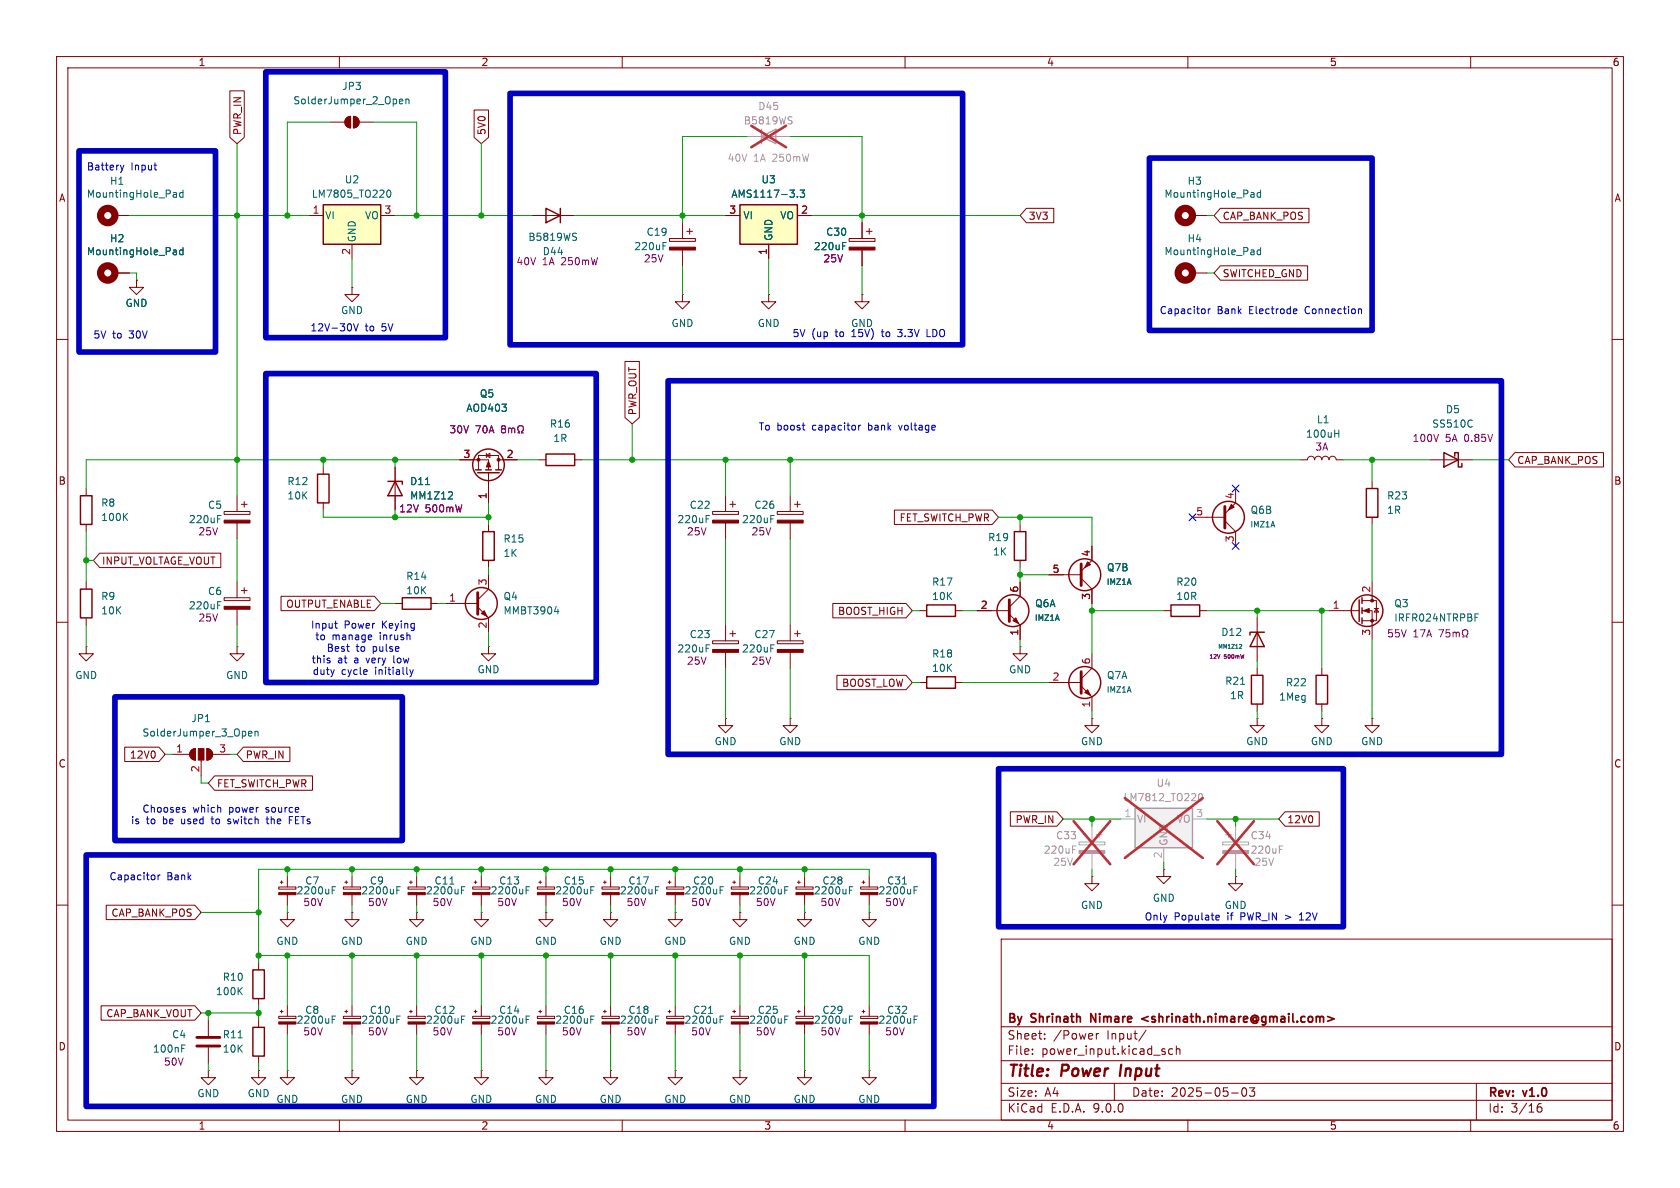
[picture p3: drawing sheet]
<svg xmlns="http://www.w3.org/2000/svg" width="297mm" height="210mm" viewBox="0 0 297 210" stroke-linecap="round" stroke-linejoin="round" font-family="sans-serif">
<g fill="none" stroke="#840000" stroke-width=".18">
<path d="M10 10h277v190h-277zM12 12h273v186h-273zM60 10v2M110 10v2M160 10v2M210 10v2M260 10v2M120.6 39.4v2.8M152.4 39.4v2.8M118.4 42.2h4.5v.5h-4.5zM120.6 52.1v1.2h1.3l-1.3 1.3-1.2-1.3h1.2M120.6 52.1h.1"/>
<path d="M120.6 44.2v2.8M121.4 40.9h1M121.9 40.4v1M135.9 52.1v1.2h1.3l-1.3 1.3-1.3-1.3h1.3M135.9 52.1h.1M150.1 42.2h4.6v.5h-4.6zM152.4 52.1v1.2h1.3l-1.3 1.3-1.3-1.3h1.3M152.4 52.1h.1M152.4 44.2v2.8M153.2 40.9h1M153.7 40.4v1M10 60h2"/>
<path d="M285 60h2M10 110h2M41.9 114.3v1.3h1.3l-1.3 1.2-1.3-1.2h1.3M41.9 114.3h.1M285 110h2M10 160h2M177 166h108v32h-108zM285 160h2M60 198v2M110 198v2M160 198v2M177 194.5h108"/>
<path d="M177 191.5h108M177 187.5h108M177 181.5h108M182.5 186.3v.1M182.5 185.5v.1M184.7 183.6v.1M184.7 182.8v.1M193.8 182.7v1M194.2 182.7l-.2 .1-.2 .2M197 191.5v3M202.6 182.1l-1.3 2M205.8 185.9l.2 .2-.2 .3"/>
<path d="M205.8 185.4l.2 .1M207.3 185.5l-.4-.1-.3 .3v.4l.1 .2h.6M208 185.5l.2-.1 .3 .1 .1 .9M208 184.9v1.5M210 198v2M217.7 193.2h1.2M219.7 192.4l.2-.1a.81 .81 0 0 1 .6 .6 .81 .81 0 0 1-.3 .8l-.2 .1a.81 .81 0 0 1-.3-1.4zM220.9 192.3h.9l-.5 .6 .4 .1v.7l-.2 .1h-.4l-.2-.1M260 198v2M261 191.5v6.5M271.7 196l.3-.3h.5l.1 .3v.3l-.3 .3-.4-.1-.2-.2M272.5 195.1a.59 .59 0 0 0-.8 .6"/>
</g>
<path d="M198.2 188.2l-.2 2" fill="none" stroke="#840000" stroke-width=".4"/>
<path d="M203 179.7l-1.2 .4 1.2 .4M234.7 179.7l1.1 .4-1.1 .4M192.8 180.7v-1.5l.9 1.5" fill="none" stroke="#840000" stroke-width=".3"/>
<g fill="#840000" stroke="#840000" stroke-width=".18">
<path d="M150.1 43.7h4.6v.5h-4.6z"/>
<path d="M118.4 43.7h4.5v.5h-4.5z"/>
</g>
<path d="M117.2 43.5h.4M117.2 42.9h.6M149 43.5h.4M149 42.9h.6" fill="none" stroke="#006464" stroke-width=".18"/>
<path d="M130.8 36.2h10.2v7h-10.2z" fill="#ffffc2"/>
<g fill="none" stroke="#840000" stroke-width=".25">
<path d="M130.8 36.2h10.2v7h-10.2zM14.2 87.6h2.1v5.1h-2.1zM56.1 83.8h2.1v5.1h-2.1zM68.6 85.1h2.5v.5M69.8 85.1l1.3 2.5h-2.5zM84.1 83.1h1M84.5 83.6h3.8M85.3 94h2.1v5.1h-2.1zM85.9 83.1h1M87.6 83.1h1M96.5 80.3h5.1v2h-5.1zM179.3 94h2.1v5.1h-2.1z"/>
<path d="M14.2 104.1h2.1v5.1h-2.1zM71.1 105.7h5.1v2h-5.1zM163.8 106.9h5.1v2.1h-5.1zM221.2 119.4h2.1v5.1h-2.1zM222.2 111.8l1.3 2.5h-2.5zM223.5 111.8h-2.5v.5M232.7 119.4h2v5.1h-2zM44.7 171.5h2v5h-2zM44.7 181.6h2v5.1h-2z"/>
<circle cx="86.4" cy="82.2" r="2.79"/>
<circle cx="85.1" cy="106.7" r="2.82"/>
<circle cx="191.8" cy="101.6" r="2.82"/>
<circle cx="191.8" cy="120.6" r="2.82"/>
</g>
<g fill="none" stroke="#840000" stroke-width=".18">
<path d="M128.3 38.1h2.5M141 38.1h2.5M135.9 43.2v2.5M15.2 86.4v1.2M15.2 92.7v1.3M39.6 90.4h4.6v.5h-4.6zM41.9 87.6v2.8M41.9 92.5v2.8M42.7 89.2h1M43.2 88.6v1.1M57.1 82.6v1.2M57.1 88.9v1.3"/>
<path d="M69.8 82.6v7.6M81.3 81.3h5.1v1.8M84.6 83.1v-2.6h3.5v2.6M86 80.5l.6-.4v.8zM86 80.1v.8M86.4 83.6v5.3M86.4 92.7v1.3M86.4 99.1v1.2M88.1 81.3h3.3M95.2 81.3h1.3M101.6 81.3h1.3M126 90.4h4.6v.5h-4.6z"/>
<path d="M128.3 87.6v2.8M128.3 92.5v2.8M129 89.2h1M129.5 88.6v1.1M137.4 90.4h4.6v.5h-4.6zM139.7 87.6v2.8M139.7 92.5v2.8M140.5 89.2h1M141 88.6v1.1M180.3 92.7v1.3M180.3 99.1v1.2M193 96.5v2.6l-1.9 1.9"/>
<path d="M15.2 114.3v1.3h1.3l-1.3 1.2-1.2-1.2h1.2M15.2 114.3h.1M15.2 102.9v1.2M15.2 109.2v1.3M39.6 105.7h4.6v.5h-4.6zM41.9 102.9v2.8M41.9 107.7v2.8M42.7 104.4h1M43.2 103.9v1M69.8 106.7h1.3M76.2 106.7h1.3M78.7 106.7h5.8"/>
<path d="M84.5 107.3l1.9 1.9v2.6M86.4 114.3v1.3h1.2l-1.2 1.2-1.3-1.2h1.3M86.4 114.3h.1M86.4 101.6v2.5l-1.9 1.9M126 113.3h4.6v.5h-4.6zM128.3 110.5v2.8M128.3 115.3v2.8M129 112h1M129.5 111.5v1M137.4 113.3h4.6v.5h-4.6zM139.7 110.5v2.8M139.7 115.3v2.8"/>
<path d="M140.5 112h1M141 111.5v1M162.6 108h1.2M168.9 108h1.3M185.4 101.6h5.7M191.1 102.2l1.9 1.9v2.6M193 115.6v2.5l-1.9 1.9M222.2 109.2v7.6M222.2 118.1v1.3M233.7 118.1v1.3M30.5 133.4h3M33.8 132.6l.7-.3v2.1a1.02 1.02 0 0 1-.9-.7 1.02 1.02 0 0 1 .2-1.1z"/>
<path d="M35.6 134.4v2.8M36.6 132.3a1.02 1.02 0 0 1 1 1.1 1.02 1.02 0 0 1-1 1zM37.6 133.4h3M128.3 127v1.3h1.2l-1.2 1.2-1.3-1.2h1.3M128.3 127h.1M139.7 127v1.3h1.3l-1.3 1.2-1.3-1.2h1.3M139.7 127h.1M185.4 120.7h5.7M191.1 121.3l1.9 1.9v2.5M193 127v1.3h1.3l-1.3 1.2-1.2-1.2h1.2M193 127h.1M222.2 127v1.3h1.3l-1.3 1.2-1.2-1.2h1.2"/>
<path d="M222.2 127h.1M222.2 124.5v1.2M233.7 127v1.3h1.2l-1.2 1.2-1.3-1.2h1.3M233.7 127h.1M233.7 124.5v1.2M49.3 156.8h3v.4h-3zM49.5 156h.5M49.8 155.7v.5M50.8 154.9v1.9M50.8 158.2v1.8M60.7 156.8h3.1v.4h-3.1zM61 156h.5"/>
<path d="M61.2 155.7v.5M62.2 154.9v1.9M62.2 158.2v1.8M72.1 156.8h3.1v.4h-3.1zM72.4 156h.5M72.6 155.7v.5M73.7 154.9v1.9M73.7 158.2v1.8M95 156.8h3v.4h-3zM95.2 156h.6M95.5 155.7v.5M96.5 154.9v1.9"/>
<path d="M96.5 158.2v1.8M193 154.9v1.3h1.3l-1.3 1.3-1.2-1.3h1.2M193 154.9h.1M205.7 153.7v1.2h1.3l-1.3 1.3-1.2-1.3h1.2M205.7 153.7h.1M218.4 154.9v1.3h-1.2l1.2 1.3 1.3-1.3h-1.3M218.4 154.9h.1M45.7 170.2v1.3M45.7 176.5v1.3M49.3 179.7h3v.3h-3zM49.5 178.8h.5M49.8 178.6v.5"/>
<path d="M50.8 161.3v1.3h1.3l-1.3 1.2-1.3-1.2h1.3M50.8 161.3h.1M50.8 177.8v1.9M60.7 179.7h3.1v.3h-3.1zM61 178.8h.5M61.2 178.6v.5M62.2 161.3v1.3h1.3l-1.3 1.2-1.2-1.2h1.2M62.2 161.3h.1M62.2 177.8v1.9M72.1 179.7h3.1v.3h-3.1zM72.4 178.8h.5M72.6 178.6v.5"/>
<path d="M73.7 161.3v1.3h1.2l-1.2 1.2-1.3-1.2h1.3M73.7 161.3h.1M73.7 177.8v1.9M117.9 179.7h3v.3h-3zM118.1 178.8h.5M118.4 178.6v.5M119.4 177.8v1.9M129.3 179.7h3v.3h-3zM129.5 178.8h.5M129.8 178.6v.5M130.8 161.3v1.3h1.3l-1.3 1.2-1.3-1.2h1.3M130.8 161.3h.1"/>
<path d="M130.8 177.8v1.9M140.7 179.7h3.1v.3h-3.1zM141 178.8h.5M141.2 178.6v.5M142.2 161.3v1.3h1.3l-1.3 1.2-1.2-1.2h1.2M142.2 161.3h.1M142.2 177.8v1.9M152.1 179.7h3.1v.3h-3.1zM152.4 178.8h.5M152.7 178.6v.5M153.7 161.3v1.3h1.2l-1.2 1.2-1.3-1.2h1.3M153.7 161.3h.1"/>
<path d="M153.7 177.8v1.9M36.8 189.2v1.3h-1.2l1.2 1.3 1.3-1.3h-1.3M36.8 189.2h.1M36.8 180.3v2.8M36.8 185.2v2.8M45.7 189.2v1.3h-1.3l1.3 1.3 1.3-1.3h-1.3M45.7 189.2h.1M45.7 180.3v1.3M45.7 186.7v1.3M50.8 189.2v1.3h1.3l-1.3 1.3-1.3-1.3h1.3M50.8 189.2h.1M50.8 181v1.9"/>
<path d="M62.2 189.2v1.3h1.3l-1.3 1.3-1.2-1.3h1.2M62.2 189.2h.1M62.2 181v1.9M73.7 189.2v1.3h1.2l-1.2 1.3-1.3-1.3h1.3M73.7 189.2h.1M73.7 181v1.9M119.4 189.2v1.3h1.2l-1.2 1.3-1.3-1.3h1.3M119.4 189.2h.1M119.4 181v1.9M130.8 189.2v1.3h1.3l-1.3 1.3-1.3-1.3h1.3M130.8 189.2h.1M130.8 181v1.9"/>
<path d="M142.2 189.2v1.3h1.3l-1.3 1.3-1.2-1.3h1.2M142.2 189.2h.1M142.2 181v1.9M153.7 189.2v1.3h1.2l-1.2 1.3-1.3-1.3h1.3M153.7 189.2h.1M153.7 181v1.9"/>
</g>
<g fill="none" stroke="#006464" stroke-width=".18">
<path d="M141 34.7v.2M141.5 33.6h.7l-.4 .5 .4 .1v.5l-.2 .2-.5-.2M22 91.3l.5 .7M22.5 90.7l-.7 .8M38.5 91.7h.4M38.5 91.1h.6M75.2 85.7h.7M79.9 87l.1 .2-.1 .3-.7 .7h.8M124.8 91.7h.5M124.8 91.1h.6M136.3 91.7h.4M136.3 91.1h.6"/>
<path d="M38.5 107h.4M38.5 106.4h.6M98 108.1h.8M98.6 107.7v.8M124.8 114.6h.5M124.8 114h.6M136.3 114.6h.4M136.3 114h.6M219.2 113.9h.2l.1 .2-.4 .5h.4M43.9 129.7l.6-.1v-.3h-.4l-.2 .2 .1 .6h.5M45.1 129.4l.2-.1h.3v.8M45.1 129.3v.8"/>
<path d="M219.3 121h.7M58.7 157.4h.4M58.7 156.8h.6M70.2 157.4h.4M70.2 156.8h.6M79.5 156.3h.8M81.6 157.4h.4M81.6 156.8h.6M104.4 157.4h.5M104.4 156.8h.6M42.3 175.1l.5 .7M42.8 174.6l-.7 .7"/>
<path d="M58.7 179.6h.6M70.2 179.6h.6M81.6 179.6h.6M125.3 179.1h.7M127.3 179.6h.6M138.7 179.6h.6M150.2 179.6h.6M161.6 179.6h.6M32.1 185.3h.4M32.1 184.7h.6M42.1 183.5h.7M58.7 180.2h.4"/>
<path d="M70.2 180.2h.4M81.6 180.2h.4M127.3 180.2h.4M138.7 180.2h.5M150.2 180.2h.4M161.6 180.2h.4"/>
</g>
<g fill="#840000" stroke="#840000" stroke-width=".18">
<path d="M39.6 91.9h4.6v.6h-4.6z"/>
<path d="M192.3 99.3l.5 .5-1 .5z"/>
<path d="M39.6 107.2h4.6v.5h-4.6z"/>
<path d="M86.4 81.5l.3 1.1h-.7z"/>
<path d="M137.4 91.9h4.6v.6h-4.6z"/>
<path d="M137.4 114.8h4.6v.5h-4.6z"/>
<path d="M126 91.9h4.6v.6h-4.6z"/>
<path d="M126 114.8h4.6v.5h-4.6z"/>
<path d="M152.1 180.6h3.1v.4h-3.1z"/>
<path d="M72.1 157.8h3.1v.4h-3.1z"/>
<path d="M72.1 180.6h3.1v.4h-3.1z"/>
<path d="M33.8 132.6l.7-.3v2.1a1.02 1.02 0 0 1-.9-.7 1.02 1.02 0 0 1 .2-1.1z"/>
<path d="M35.1 132.3h1v2.1h-1z"/>
<path d="M36.6 132.3a1.02 1.02 0 0 1 1 1.1 1.02 1.02 0 0 1-1 1z"/>
<path d="M49.3 157.8h3v.4h-3z"/>
<path d="M191.8 122.4l.5-.5 .5 1z"/>
<path d="M49.3 180.6h3v.4h-3z"/>
<path d="M60.7 180.6h3.1v.4h-3.1z"/>
<path d="M60.7 157.8h3.1v.4h-3.1z"/>
<path d="M85.1 108.5l.5-.5 .5 1z"/>
<path d="M129.3 180.6h3v.4h-3z"/>
<path d="M117.9 180.6h3v.4h-3z"/>
<path d="M140.7 180.6h3.1v.4h-3.1z"/>
<path d="M95 157.8h3v.4h-3z"/>
<circle cx="88.1" cy="81.3" r=".25"/>
<circle cx="84.6" cy="81.3" r=".25"/>
</g>
<path d="M191.1 99.7v3.8M84.5 104.8v3.8M191.1 118.7v3.9M34.8 183.4h4.1M34.8 184.9h4.1" fill="none" stroke="#840000" stroke-width=".51"/>
<path d="M88.9 75.8l-.3-.2 .3-.3h.2l.3 .2-.3 .3M88.9 75.8l-.3 .2 .1 .4 .2 .1h.4l.1-.2v-.3l-.3-.2M88.9 75.8h.2M89.9 75.8l.4-.1 .2 .2M89.9 75.7v.8M90.5 75.9l.1-.2h.3l.1 .8M90.5 75.9v.6M91.5 76.5h.4v-.2a.54 .54 0 0 1-.3-.8 .54 .54 0 0 1 .7-.2 .58 .58 0 0 1-.1 1v.2h.3" fill="none" stroke="#840084" stroke-width=".18"/>
<path d="M190.8 148.8h4.5v.6h-4.5zM193 146.1v2.7M193 150.9v2.8M193.8 147.6h1M194.3 147.1v1M216.2 148.8h4.5v.6h-4.5zM216.7 147.6h1M217.2 147.1v1M218.4 146.1v2.7M218.4 150.9v2.8" fill="none" stroke="#a1a1a1" stroke-width=".18"/>
<g fill="#a1a1a1" stroke="#a1a1a1" stroke-width=".18">
<path d="M216.2 150.4h4.5v.5h-4.5z"/>
<path d="M190.8 150.4h4.5v.5h-4.5z"/>
</g>
<path d="M189.6 150.2h.4M189.6 149.6h.6M226.2 150.2h.4M226.2 149.6h.6" fill="none" stroke="#989898" stroke-width=".18"/>
<path d="M189.8 145.2l6.5 7.6M196.3 145.2l-6.5 7.6M215.2 145.2l6.5 7.6M221.7 145.2l-6.5 7.6" fill="none" stroke="#e12e31" stroke-width=".46"/>
<path d="M200.7 142.9h10.1v7h-10.1z" fill="#f0f0f0"/>
<path d="M134.6 24.1l2.6-1.2v2.5zM134.6 22.9v2.5M200.7 142.9h10.1v7h-10.1z" fill="none" stroke="#a1a1a1" stroke-width=".25"/>
<path d="M132.1 24.1h7.6M198.1 144.8h2.6M205.7 149.9v2.5M210.8 144.8h2.6" fill="none" stroke="#a1a1a1" stroke-width=".18"/>
<path d="M139.8 21.3l.2 .3-.2 .3M139.9 20.6l.1 .1M212 140.4l.2-.1a.68 .68 0 0 1 .4 .6 .68 .68 0 0 1-.4 .6l-.2-.1-.1-.3z" fill="none" stroke="#989898" stroke-width=".18"/>
<path d="M132.8 22.2l6.2 3.8M139 22.2l-6.2 3.8M198.9 141.1l13.7 10.6M212.6 141.1l-13.7 10.6" fill="none" stroke="#e12e31" stroke-width=".46"/>
<g fill="none" stroke="#840000" stroke-width=".18">
<path d="M94 38.1h7.6M210.8 38.1h2.6M210.8 48.3h2.6M242.6 85.1v1.3M242.6 91.4v1.3M252.7 81.3h7.6M172.7 108h5.7M178.4 108.6l1.9 1.9v2.5M180.3 114.3v1.3h1.3l-1.3 1.2-1.2-1.2h1.2M180.3 114.3h.1M180.3 102.9v2.5l-1.9 1.9M83.6 156.8h3v.4h-3z"/>
<path d="M83.8 156h.5M84.1 155.7v.5M85.1 154.9v1.9M85.1 158.2v1.8M140.7 156.8h3.1v.4h-3.1zM141 156h.5M141.2 155.7v.5M142.2 154.9v1.9M142.2 158.2v1.8M152.1 156.8h3.1v.4h-3.1zM152.4 156h.5M152.7 155.7v.5"/>
<path d="M153.7 154.9v1.9M153.7 158.2v1.8M83.6 179.7h3v.3h-3zM83.8 178.8h.5M84.1 178.6v.5M85.1 161.3v1.3h1.3l-1.3 1.2-1.3-1.2h1.3M85.1 161.3h.1M85.1 177.8v1.9M95 179.7h3v.3h-3zM95.2 178.8h.6M95.5 178.6v.5M96.5 161.3v1.3h1.3l-1.3 1.2-1.3-1.2h1.3"/>
<path d="M96.5 161.3h.1M96.5 177.8v1.9M106.4 179.7h3.1v.3h-3.1zM106.7 178.8h.5M106.9 178.6v.5M107.9 177.8v1.9M119.4 161.3v1.3h1.2l-1.2 1.2-1.3-1.2h1.3M119.4 161.3h.1M85.1 189.2v1.3h1.3l-1.3 1.3-1.3-1.3h1.3M85.1 189.2h.1M85.1 181v1.9M96.5 189.2v1.3h1.3l-1.3 1.3-1.3-1.3h1.3"/>
<path d="M96.5 189.2h.1M96.5 181v1.9M107.9 189.2v1.3h1.3l-1.3 1.3-1.2-1.3h1.2M107.9 189.2h.1M107.9 181v1.9"/>
</g>
<g fill="#840000" stroke="#840000" stroke-width=".18">
<path d="M83.6 157.8h3v.4h-3z"/>
<path d="M83.6 180.6h3v.4h-3z"/>
<path d="M95 180.6h3v.4h-3z"/>
<path d="M106.4 180.6h3.1v.4h-3.1z"/>
<path d="M179.1 109.7l.5-.5 .5 1z"/>
<path d="M140.7 157.8h3.1v.4h-3.1z"/>
<path d="M152.1 157.8h3.1v.4h-3.1z"/>
</g>
<g fill="none" stroke="#006464" stroke-width=".18">
<path d="M221.3 34h.2l.2 .2v.7M221.7 34.8l-.4 .1M221.7 34.3l-.4 .1M222.9 34.1l-.4-.1-.3 .3 .2 .5h.5M222.9 33.6v1.3M101.7 41.9l.2 .2-.2 .4M101.8 41.2l.1 .1M221.3 44.2h.2l.2 .2v.6M221.7 45h-.4M221.7 44.5h-.4M222.9 43.8v1.2M222.9 44.2h-.4l-.3 .2 .2 .6h.5"/>
<path d="M260.2 74.3l.1 .1M260.3 75.4h-.1M93 157.4h.4M93 156.8h.6M150.2 157.4h.4M150.2 156.8h.6M159.6 156.3h.7M161.6 157.4h.4M161.6 156.8h.6M93 179.6h.6M104.4 179.6h.6M115.9 179.6h.6"/>
<path d="M93 180.2h.4M104.4 180.2h.5M115.9 180.2h.4"/>
</g>
<g fill="none" stroke="#840000" stroke-width=".25">
<path d="M96.5 36.8l2.6 1.3-2.6 1.3zM99.1 36.8v2.6M241.6 86.4h2v5h-2zM255.3 80l2.5 1.3-2.5 1.3zM257.2 80.6v-.6h.6v2.6h.6v-.7"/>
<circle cx="179.1" cy="107.9" r="2.82"/>
</g>
<g fill="none" stroke="#840000" stroke-width="1.3">
<circle cx="209.5" cy="38.1" r="1.27"/>
<circle cx="209.5" cy="48.3" r="1.27"/>
</g>
<path d="M178.4 106v3.9" fill="none" stroke="#840000" stroke-width=".51"/>
<path d="M57.1 36.2h10.2v7h-10.2z" fill="#ffffc2"/>
<g fill="none" stroke="#840000" stroke-width=".25">
<path d="M57.1 36.2h10.2v7h-10.2zM163.8 119.6h5.1v2.1h-5.1zM207 106.9h5.1v2.1h-5.1zM240.3 106v3.9M240.8 105.7v1M240.8 107.4v1.1M240.8 109.2v1"/>
<circle cx="217.2" cy="91.4" r="2.82"/>
<circle cx="241.7" cy="107.9" r="2.79"/>
</g>
<g fill="none" stroke="#840000" stroke-width=".18">
<path d="M40.6 16.1h2.6v8.2l-1.3 1.1-1.3-1.1zM83.8 19.4h2.6v4.9l-1.3 1.1-1.3-1.1zM20.3 38.1h2.6M54.6 38.1h2.5M58.4 21.6h2.6M61.3 20.9l.7-.3v2a1.02 1.02 0 0 1-1-.6 1.02 1.02 0 0 1 .3-1.1zM62.5 20.6a1.02 1.02 0 0 1 1 1 1.02 1.02 0 0 1-1 1zM63.5 21.6h2.5M67.3 38.1h2.5M128.3 38.1h2.5M141 38.1h2.5M152.4 39.4v2.8"/>
<path d="M181.5 36.8h4.8v2.6h-4.8l-1.2-1.3zM215.7 36.8h15.7v2.6h-15.7l-1.1-1.3zM20.3 48.3h2.6M24.1 49.5v1.3h1.3l-1.3 1.3-1.2-1.3h1.2M24.1 49.5h.1M62.2 50.8v1.3h1.3l-1.3 1.2-1.2-1.2h1.2M62.2 50.8h.1M62.2 43.2v2.5M135.9 43.2v2.5M152.4 44.2v2.8M215.7 47h15.5v2.5h-15.5l-1.1-1.2zM110.5 63.9h2.5v9.9l-1.2 1.1-1.3-1.1z"/>
<path d="M17.6 97.8h21.4v2.5h-21.4l-1.1-1.2zM69.8 82.6v2.5M69.8 87.6v2.6M81.3 81.3h2.5M86.4 86.4v2.5M88.9 81.3h2.5M158.1 90.2h17.3l1.1 1.2-1.1 1.3h-17.3zM193 96.5v2.6M210.8 91.4h5.7M216.5 92.1l1.9 1.9v2.5M218.4 86.4v2.5l-1.9 1.9M229.9 81.3h1.2a.64 .64 0 0 1 .7-.7 .64 .64 0 0 1 .6 .7 .64 .64 0 0 1 .6-.7 .64 .64 0 0 1 .7 .7 .64 .64 0 0 1 .6-.7 .64 .64 0 0 1 .6 .7 .64 .64 0 0 1 .7-.7 .64 .64 0 0 1 .6 .7h1.3"/>
<path d="M267.8 80h15.7v2.6h-15.7l-1.1-1.3zM49.7 105.4h16.5l1.1 1.3-1.1 1.3h-16.5zM147.2 106.7h13l1.1 1.3-1.1 1.2h-13zM148 119.4h12.2l1.1 1.3-1.1 1.2h-12.2zM172.7 108h2.6M180.3 102.9v2.5M180.3 110.5v2.5M185.4 101.6h2.6M193 104.1v2.6M205.7 108h1.3M212.1 108h1.3M234.9 108h5.4"/>
<path d="M240.8 106.2h2.5v3.5h-2.5M240.8 108h1.8v5M242.6 102.9v3.3M243 107.6h.7M243.3 107.6l.4 .6h-.7zM22 132.1h6.1l1.1 1.3-1.1 1.2h-6.1zM37.9 137.2h17.3v2.5h-17.3l-1.1-1.3zM43 132.1h8.2v2.5h-8.2l-1.1-1.2zM162.6 120.7h1.2M168.9 120.7h1.3M242.6 127v1.3h1.2l-1.2 1.2-1.3-1.2h1.3M242.6 127h.1"/>
<path d="M106.4 156.8h3.1v.4h-3.1zM106.7 156h.5M106.9 155.7v.5M107.9 154.9v1.9M107.9 158.2v1.8M117.9 156.8h3v.4h-3zM118.1 156h.5M118.4 155.7v.5M119.4 154.9v1.9M119.4 158.2v1.8M129.3 156.8h3v.4h-3zM129.5 156h.5"/>
<path d="M129.8 155.7v.5M130.8 154.9v1.9M130.8 158.2v1.8M178.6 143.5h8.2l1.2 1.3-1.2 1.3h-8.2zM227.2 143.5h6v2.6h-6l-1.1-1.3zM17.9 177.8h16.5l1.2 1.3-1.2 1.2h-16.5zM18.8 160h15.6l1.2 1.3-1.2 1.3h-15.6zM107.9 161.3v1.3h1.3l-1.3 1.2-1.2-1.2h1.2M107.9 161.3h.1"/>
</g>
<g fill="none" stroke="#006464" stroke-width=".18">
<path d="M70.6 17.9l.6-.1-.1-.2-.3-.1-.2 .2 .1 .6h.4M71.8 17.6l.1-.1 .3 .1 .1 .8M71.8 17.5v.9M30.8 34h.2l.2 .2v.7M31.2 34.8l-.4 .1M31.2 34.3l-.4 .1M32.4 34.1l-.4-.1-.3 .3 .2 .5h.5M32.4 33.6v1.3M68.5 33.7l.2-.1a.68 .68 0 0 1 .4 .6 .68 .68 0 0 1-.4 .7 .84 .84 0 0 1-.2-1.2zM141 34.7v.2M141.5 33.6h.7l-.4 .5 .4 .1v.5l-.2 .2-.5-.2M30.8 44.2h.3l.1 .8"/>
<path d="M31.2 45h-.4M31.2 44.5h-.4M32.4 44.2h-.4l-.3 .2 .2 .6h.5M32.4 43.8v1.2M149 43.5h.4M149 42.9h.6M236 76.6h.7M236.7 76v1.3M75.2 85.7h.7M79.9 87l.1 .2-.1 .3-.7 .7h.8M260.8 109.1h.4M260.8 108.5h.6"/>
<path d="M115.9 157.4h.4M115.9 156.8h.6M127.3 157.4h.4M127.3 156.8h.6M138.7 157.4h.5M138.7 156.8h.6"/>
</g>
<g fill="#840000" stroke="#840000" stroke-width=".18">
<path d="M61.3 20.9l.7-.3v2a1.02 1.02 0 0 1-1-.6 1.02 1.02 0 0 1 .3-1.1z"/>
<path d="M62.5 20.6a1.02 1.02 0 0 1 1 1 1.02 1.02 0 0 1-1 1z"/>
<path d="M106.4 157.8h3.1v.4h-3.1z"/>
<path d="M129.3 157.8h3v.4h-3z"/>
<path d="M117.9 157.8h3v.4h-3z"/>
<path d="M241 108l1.1-.4v.7z"/>
<path d="M217.7 89.2l.5 .5-1 .5z"/>
<circle cx="242.6" cy="106.2" r=".25"/>
<circle cx="242.6" cy="109.7" r=".25"/>
</g>
<g fill="none" stroke="#840000" stroke-width="1.3">
<circle cx="19" cy="38.1" r="1.27"/>
<circle cx="19" cy="48.3" r="1.27"/>
</g>
<g fill="none" stroke="#840084" stroke-width=".18">
<path d="M88.9 75.8l-.3-.2 .3-.3h.2l.3 .2-.3 .3M88.9 75.8l-.3 .2 .1 .4 .2 .1h.4l.1-.2v-.3l-.3-.2M88.9 75.8h.2M89.9 75.8l.4-.1 .2 .2M89.9 75.7v.8M90.5 75.9l.1-.2h.3l.1 .8M90.5 75.9v.6M91.5 76.5h.4v-.2a.54 .54 0 0 1-.3-.8 .54 .54 0 0 1 .7-.2 .58 .58 0 0 1-.1 1v.2h.3M254.4 111.3h.8l-.5 1.3M256.3 111.3h-.6l-.1 .6 .2-.1 .4 .1 .1 .1v.5l-.2 .1-.5-.1M256.9 111.9l.4-.2 .1 .2M256.9 111.7v.9"/>
<path d="M257.4 111.9l.2-.2 .3 .1 .1 .8M257.4 111.9v.7M258.5 112.6h.3v-.2a.54 .54 0 0 1-.2-.8 .54 .54 0 0 1 .7-.2 .58 .58 0 0 1-.1 1v.2h.3"/>
</g>
<path d="M216.5 89.5v3.8" fill="none" stroke="#840000" stroke-width=".51"/>
<g fill="none" stroke="#009600" stroke-width=".18">
<path d="M22.9 38.1h31.7M41.9 25.4v62.2M58.4 21.6h-7.6v16.5M66 21.6h7.7v16.5M69.8 38.1h24.2M85.1 25.4v12.7M101.6 38.1h26.7M132.1 24.1h-11.5v15.3M139.7 24.1h12.7v15.3M143.5 38.1h36.8M213.4 38.1h1.2M22.9 48.3h1.2v1.2"/>
<path d="M62.2 45.7v5.1M120.6 47v5.1M135.9 45.7v6.4M152.4 47v5.1M213.4 48.3h1.2M111.8 74.9v6.4M15.2 94v8.9M15.2 99.1h1.3M41.9 95.3v7.6M57.1 90.2v1.2h29.3M57.1 81.3v1.3M69.8 81.3v1.3"/>
<path d="M69.8 90.2v1.2M81.3 81.3h-66.1v5.1M86.4 88.9v3.8M91.4 81.3h3.8M102.9 81.3h127M128.3 81.3v6.3M128.3 95.3v15.2M139.7 81.3v6.3M139.7 95.3v15.2M176.5 91.4h16.5v5.1M180.3 91.4v1.3M237.5 81.3h15.2"/>
<path d="M242.6 81.3v3.8M242.6 92.7v10.2M260.3 81.3h6.4M15.2 110.5v3.8M41.9 110.5v3.8M67.3 106.7h2.5M77.5 106.7h1.2M86.4 100.3v1.3M86.4 111.8v2.5M128.3 118.1v8.9M139.7 118.1v8.9M161.3 108h1.3"/>
<path d="M170.2 108h2.5M180.3 100.3v2.6M180.3 113v1.3M180.3 101.6h5.1M193 108h12.7M193 106.7v8.9M213.4 108h21.5M222.2 108v1.2M222.2 116.8v1.3M233.7 108v10.1M242.6 113v14M29.2 133.4h1.3"/>
<path d="M35.6 137.2v1.2h1.2M40.6 133.4h1.3M161.3 120.7h1.3M170.2 120.7h15.2M193 125.7v1.3M222.2 125.7v1.3M233.7 125.7v1.3M50.8 153.7v1.2M62.2 153.7v1.2M73.7 153.7v1.2M85.1 153.7v1.2M96.5 153.7v1.2"/>
<path d="M107.9 153.7v1.2M119.4 153.7v1.2M130.8 153.7v1.2M142.2 153.7v1.2M153.7 154.9v-1.2h-108v16.5M188 144.8h10.1M193 144.8v1.3M193 153.7v1.2M205.7 152.4v1.3M213.4 144.8h12.7M218.4 144.8v1.3M218.4 153.7v1.2"/>
<path d="M35.6 179.1h10.1M35.6 161.3h10.1M36.8 179.1v1.2M45.7 168.9h108v8.9M45.7 177.8v2.5M50.8 160v1.3M50.8 168.9v8.9M62.2 160v1.3M62.2 168.9v8.9M73.7 160v1.3M73.7 168.9v8.9M85.1 160v1.3"/>
<path d="M85.1 168.9v8.9M96.5 160v1.3M96.5 168.9v8.9M107.9 160v1.3M107.9 168.9v8.9M119.4 160v1.3M119.4 168.9v8.9M130.8 160v1.3M130.8 168.9v8.9M142.2 160v1.3M142.2 168.9v8.9M153.7 160v1.3"/>
<path d="M36.8 188v1.2M45.7 188v1.2M50.8 182.9v6.3M62.2 182.9v6.3M73.7 182.9v6.3M85.1 182.9v6.3M96.5 182.9v6.3M107.9 182.9v6.3M119.4 182.9v6.3M130.8 182.9v6.3M142.2 182.9v6.3M153.7 182.9v6.3"/>
</g>
<path d="M210.2 90.8l1.2 1.2M211.4 90.8l-1.2 1.2M217.8 95.9l1.2 1.2M217.8 85.8l1.2 1.2M219 95.9l-1.2 1.2M219 85.8l-1.2 1.2" fill="none" stroke="#000084" stroke-width=".18"/>
<g fill="none" stroke="#0000c2" stroke-width=".18">
<path d="M21.3 29.2l.3 .8M21.6 30l-.2 .4M21.9 29.2l-.3 .8M27.2 29.2h.5M27.6 30h.1M62.5 57.2l.4 1.3 .4-1.3M158.7 58.2h.8M158.7 59.4l.2 .1M163.9 58.2v1.3h.6M213.6 54.6v.8M214 54.6l-.4 .2M228.8 54.6l.4 .1 .1 .2-.6 .1"/>
<path d="M229.2 55.4h-.4M240.3 54.6l.4 .2v.6M141.8 75.2h.5M142.2 76h.1M151.8 75.2v.8M152.2 75.2l-.4 .2M58.3 116.8v.3M59.2 110.2h.4M59.3 110.9l.3 .1M65.5 112.2l.2 .3-.6 .2M65.7 113l-.2 .1M72.5 118.4l.3 .8"/>
<path d="M72.8 119.2l-.3 .5M73.1 118.4l-.3 .8M27.9 154.7v.8M28.3 154.7l-.4 .2M32.4 143.2h.3l.1 .2-.2 .2h-.2M32.4 142.7l.3 .1M40.3 145.6h.1M40.3 144.8v.2l.1 .2M47 144.8h.5M47.2 144.4v1l.3 .2M51.2 145h.4M51.2 144.4v1.2"/>
<path d="M215 162.6h.5M215 161.8h.4l.2 .3-.6 .1M229.7 162.6h.7M230 161.5l-.3 .2"/>
</g>
<path d="M47 12.7h31.7v47h-31.7zM90.2 16.5h80v44.5h-80zM14 26.7h24.1v35.5h-24.1zM203.2 27.9h39.4v30.5h-39.4zM47 66h58.4v54.7h-58.4zM118.1 67.3h147.3v66.1h-147.3zM20.3 123.2h50.8v25.4h-50.8zM176.5 135.9h61v27.9h-61zM15.2 151.1h149.9v44.5h-149.9z" fill="none" stroke="#0000c2" stroke-width="1"/>
<g fill="#009600" stroke="#009600" stroke-width=".18">
<circle cx="50.8" cy="38.1" r=".46"/>
<circle cx="41.9" cy="38.1" r=".46"/>
<circle cx="85.1" cy="38.1" r=".46"/>
<circle cx="57.1" cy="81.3" r=".46"/>
<circle cx="69.8" cy="81.3" r=".46"/>
<circle cx="73.7" cy="38.1" r=".46"/>
<circle cx="85.1" cy="168.9" r=".46"/>
<circle cx="96.5" cy="168.9" r=".46"/>
<circle cx="96.5" cy="153.7" r=".46"/>
<circle cx="85.1" cy="153.7" r=".46"/>
<circle cx="107.9" cy="153.7" r=".46"/>
<circle cx="73.7" cy="168.9" r=".46"/>
<circle cx="50.8" cy="168.9" r=".46"/>
<circle cx="45.7" cy="179.1" r=".46"/>
<circle cx="62.2" cy="168.9" r=".46"/>
<circle cx="45.7" cy="168.9" r=".46"/>
<circle cx="86.4" cy="91.4" r=".46"/>
<circle cx="69.8" cy="91.4" r=".46"/>
<circle cx="41.9" cy="81.3" r=".46"/>
<circle cx="15.2" cy="99.1" r=".46"/>
<circle cx="130.8" cy="168.9" r=".46"/>
<circle cx="142.2" cy="168.9" r=".46"/>
<circle cx="119.4" cy="168.9" r=".46"/>
<circle cx="107.9" cy="168.9" r=".46"/>
<circle cx="45.7" cy="161.3" r=".46"/>
<circle cx="36.8" cy="179.1" r=".46"/>
<circle cx="73.7" cy="153.7" r=".46"/>
<circle cx="62.2" cy="153.7" r=".46"/>
<circle cx="50.8" cy="153.7" r=".46"/>
<circle cx="218.4" cy="144.8" r=".46"/>
<circle cx="193" cy="144.8" r=".46"/>
<circle cx="193" cy="108" r=".46"/>
<circle cx="120.6" cy="38.1" r=".46"/>
<circle cx="111.8" cy="81.3" r=".46"/>
<circle cx="139.7" cy="81.3" r=".46"/>
<circle cx="128.3" cy="81.3" r=".46"/>
<circle cx="180.3" cy="91.4" r=".46"/>
<circle cx="180.3" cy="101.6" r=".46"/>
<circle cx="152.4" cy="38.1" r=".46"/>
<circle cx="242.6" cy="81.3" r=".46"/>
<circle cx="222.2" cy="108" r=".46"/>
<circle cx="233.7" cy="108" r=".46"/>
<circle cx="119.4" cy="153.7" r=".46"/>
<circle cx="142.2" cy="153.7" r=".46"/>
<circle cx="130.8" cy="153.7" r=".46"/>
</g>
<g font-size="2.8" fill="#840000">
<text x="178" y="190.9">Title:</text>
<text x="187.7" y="190.9">Power</text>
<text x="198.8" y="190.9">Input</text>
</g>
<g font-size="2.1" fill="#840000">
<text x="178" y="184">Sheet:</text>
<text x="178" y="181.2">By</text>
<text x="182.4" y="181.2">Shrinath</text>
<text x="186.2" y="184">/Power</text>
<text x="193.5" y="181.2">Nimare</text>
<text x="195.7" y="184">Input/</text>
<text x="203.1" y="181.2">&lt;shrinath.nimare@gmail.com&gt;</text>
<text x="178" y="186.7">File:</text>
<text x="184.1" y="186.7">power_input.kicad_sch</text>
<text x="178" y="196.9">KiCad</text>
<text x="178" y="194.1">Size:</text>
<text x="184.7" y="194.1">A4</text>
<text x="185.7" y="196.9">E.D.A.</text>
<text x="193.3" y="196.9">9.0.0</text>
<text x="200" y="194.1">Date:</text>
<text x="207" y="194.1">2025-05-03</text>
<text x="263" y="194.3">Rev:</text>
<text x="263" y="196.9">Id:</text>
<text x="267.1" y="196.9">3/16</text>
<text x="269.4" y="194.3">v1.0</text>
</g>
<g font-size="1.8" fill="#840000">
<text x="35" y="11.9">1</text>
<text x="85" y="11.9">2</text>
<text x="135" y="11.9">3</text>
<text x="185" y="11.9">4</text>
<text x="235" y="11.9">5</text>
<text x="285" y="11.9">6</text>
<text x="42.9" y="24" transform="rotate(-90 42.9 24)">PWR_IN</text>
<text x="86" y="24" transform="rotate(-90 86 24)">5V0</text>
<text x="10.3" y="35.9">A</text>
<text x="285.3" y="35.9">A</text>
<text x="181.8" y="39.1">3V3</text>
<text x="216.1" y="39.1">CAP_BANK_POS</text>
<text x="216.1" y="49.2">SWITCHED_GND</text>
<text x="112.7" y="73.5" transform="rotate(-90 112.7 73.5)">PWR_OUT</text>
<text x="268.1" y="82.2">CAP_BANK_POS</text>
<text x="10.3" y="85.9">B</text>
<text x="285.3" y="85.9">B</text>
<text x="158.9" y="92.4">FET_SWITCH_PWR</text>
<text x="17.9" y="100">INPUT_VOLTAGE_VOUT</text>
<text x="50.5" y="107.6">OUTPUT_ENABLE</text>
<text x="148" y="108.9">BOOST_HIGH</text>
<text x="148.8" y="121.6">BOOST_LOW</text>
<text x="10.3" y="135.9">C</text>
<text x="22.9" y="134.3">12V0</text>
<text x="43.3" y="134.3">PWR_IN</text>
<text x="285.3" y="135.9">C</text>
<text x="38.3" y="139.4">FET_SWITCH_PWR</text>
<text x="179.4" y="145.7">PWR_IN</text>
<text x="227.5" y="145.7">12V0</text>
<text x="19.6" y="162.2">CAP_BANK_POS</text>
<text x="10.3" y="185.9">D</text>
<text x="18.7" y="180">CAP_BANK_VOUT</text>
<text x="285.3" y="185.9">D</text>
<text x="35" y="199.9">1</text>
<text x="85" y="199.9">2</text>
<text x="135" y="199.9">3</text>
<text x="185" y="199.9">4</text>
<text x="235" y="199.9">5</text>
<text x="285" y="199.9">6</text>
</g>
<g font-size="1.8" fill="#006464">
<text x="60.4" y="16.1">JP3</text>
<text x="51.8" y="18.6">SolderJumper_2_Open</text>
<text x="15.3" y="35.2">MountingHole_Pad</text>
<text x="19.3" y="32.9">H1</text>
<text x="55" y="35.2">LM7805_TO220</text>
<text x="60.9" y="32.6">U2</text>
<text x="129.2" y="35.2">AMS1117-3.3</text>
<text x="134.5" y="32.6">U3</text>
<text x="205.8" y="35.2">MountingHole_Pad</text>
<text x="209.8" y="32.9">H3</text>
<text x="57.4" y="39">VI</text>
<text x="64.4" y="39">VO</text>
<text x="114.2" y="41.9">C19</text>
<text x="131.3" y="39">VI</text>
<text x="137.8" y="39">VO</text>
<text x="146" y="41.9">C30</text>
<text x="15.3" y="45.3">MountingHole_Pad</text>
<text x="19.3" y="43">H2</text>
<text x="63.1" y="42.9" transform="rotate(-90 63.1 42.9)">GND</text>
<text x="93.3" y="42.8">B5819WS</text>
<text x="112" y="44.4">220uF</text>
<text x="136.8" y="42.7" transform="rotate(-90 136.8 42.7)">GND</text>
<text x="143.8" y="44.4">220uF</text>
<text x="205.8" y="45.3">MountingHole_Pad</text>
<text x="209.8" y="43">H4</text>
<text x="22.1" y="54.5">GND</text>
<text x="60.2" y="55.7">GND</text>
<text x="118.6" y="58">GND</text>
<text x="133.9" y="58">GND</text>
<text x="84.7" y="70.5">Q5</text>
<text x="82.3" y="73">AOD403</text>
<text x="97.1" y="75.8">R16</text>
<text x="230.8" y="77.6">100uH</text>
<text x="232.7" y="75">L1</text>
<text x="253.1" y="75.8">SS510C</text>
<text x="255.5" y="73.3">D5</text>
<text x="97.7" y="78.3">1R</text>
<text x="17.8" y="89.8">R8</text>
<text x="50.7" y="86">R12</text>
<text x="50.7" y="88.5">10K</text>
<text x="72.4" y="86">D11</text>
<text x="72.4" y="88.5">MM1Z12</text>
<text x="245.1" y="88.5">R23</text>
<text x="17.8" y="92.3">100K</text>
<text x="33.3" y="92.7">220uF</text>
<text x="36.7" y="90.1">C5</text>
<text x="119.7" y="92.7">220uF</text>
<text x="121.8" y="90.1">C22</text>
<text x="131.1" y="92.7">220uF</text>
<text x="133.3" y="90.1">C26</text>
<text x="174.6" y="95.9">R19</text>
<text x="221" y="91">Q6B</text>
<text x="245.1" y="91">1R</text>
<text x="88.9" y="98.7">1K</text>
<text x="88.9" y="96.1">R15</text>
<text x="175.4" y="98.4">1K</text>
<text x="195.6" y="101.2">Q7B</text>
<text x="17.8" y="106.3">R9</text>
<text x="33.3" y="107.9">220uF</text>
<text x="36.7" y="105.4">C6</text>
<text x="71.7" y="102.7">R14</text>
<text x="71.7" y="105.3">10K</text>
<text x="88.9" y="106.3">Q4</text>
<text x="164.7" y="103.7">R17</text>
<text x="164.7" y="106.3">10K</text>
<text x="182.9" y="107.5">Q6A</text>
<text x="207.9" y="103.7">R20</text>
<text x="207.9" y="106.3">10R</text>
<text x="246.4" y="107.5">Q3</text>
<text x="17.8" y="108.8">10K</text>
<text x="88.9" y="108.8">MMBT3904</text>
<text x="121.8" y="113">C23</text>
<text x="133.3" y="113">C27</text>
<text x="215.8" y="112.6">D12</text>
<text x="246.4" y="110.1">IRFR024NTRPBF</text>
<text x="84.3" y="119.2">GND</text>
<text x="119.7" y="115.5">220uF</text>
<text x="131.1" y="115.5">220uF</text>
<text x="164.7" y="116.4">R18</text>
<text x="164.7" y="119">10K</text>
<text x="178.3" y="119.2">GND</text>
<text x="13.2" y="120.2">GND</text>
<text x="39.9" y="120.2">GND</text>
<text x="195.6" y="120.2">Q7A</text>
<text x="216.5" y="121.3">R21</text>
<text x="217.4" y="123.8">1R</text>
<text x="226" y="124.1">1Meg</text>
<text x="227.2" y="121.5">R22</text>
<text x="25.1" y="130.4">SolderJumper_3_Open</text>
<text x="33.7" y="127.9">JP1</text>
<text x="126.2" y="131.9">GND</text>
<text x="137.7" y="131.9">GND</text>
<text x="191" y="131.9">GND</text>
<text x="220.2" y="131.9">GND</text>
<text x="231.6" y="131.9">GND</text>
<text x="240.5" y="131.9">GND</text>
<text x="52.3" y="158.3">2200uF</text>
<text x="53.9" y="156.6">C7</text>
<text x="63.8" y="158.3">2200uF</text>
<text x="65.3" y="156.6">C9</text>
<text x="75.2" y="158.3">2200uF</text>
<text x="76.7" y="156.6">C11</text>
<text x="86.6" y="158.3">2200uF</text>
<text x="88.1" y="156.6">C13</text>
<text x="98.1" y="158.3">2200uF</text>
<text x="99.6" y="156.6">C15</text>
<text x="109.5" y="158.3">2200uF</text>
<text x="111" y="156.6">C17</text>
<text x="120.9" y="158.3">2200uF</text>
<text x="122.4" y="156.6">C20</text>
<text x="132.3" y="158.3">2200uF</text>
<text x="133.9" y="156.6">C24</text>
<text x="143.8" y="158.3">2200uF</text>
<text x="145.3" y="156.6">C28</text>
<text x="155.2" y="158.3">2200uF</text>
<text x="156.7" y="156.6">C31</text>
<text x="191" y="160.9">GND</text>
<text x="203.7" y="159.6">GND</text>
<text x="48.8" y="167.2">GND</text>
<text x="60.2" y="167.2">GND</text>
<text x="71.6" y="167.2">GND</text>
<text x="83.1" y="167.2">GND</text>
<text x="94.5" y="167.2">GND</text>
<text x="105.9" y="167.2">GND</text>
<text x="117.3" y="167.2">GND</text>
<text x="128.8" y="167.2">GND</text>
<text x="140.2" y="167.2">GND</text>
<text x="151.6" y="167.2">GND</text>
<text x="39.3" y="173.6">R10</text>
<text x="38.1" y="176.1">100K</text>
<text x="53.9" y="179.4">C8</text>
<text x="65.3" y="179.4">C10</text>
<text x="76.7" y="179.4">C12</text>
<text x="88.1" y="179.4">C14</text>
<text x="99.6" y="179.4">C16</text>
<text x="111" y="179.4">C18</text>
<text x="122.4" y="179.4">C21</text>
<text x="133.9" y="179.4">C25</text>
<text x="145.3" y="179.4">C29</text>
<text x="156.7" y="179.4">C32</text>
<text x="30.3" y="183.7">C4</text>
<text x="39.3" y="183.7">R11</text>
<text x="52.3" y="181.2">2200uF</text>
<text x="63.8" y="181.2">2200uF</text>
<text x="75.2" y="181.2">2200uF</text>
<text x="86.6" y="181.2">2200uF</text>
<text x="98.1" y="181.2">2200uF</text>
<text x="109.5" y="181.2">2200uF</text>
<text x="120.9" y="181.2">2200uF</text>
<text x="132.3" y="181.2">2200uF</text>
<text x="143.8" y="181.2">2200uF</text>
<text x="155.2" y="181.2">2200uF</text>
<text x="26.9" y="186.3">100nF</text>
<text x="39.3" y="186.3">10K</text>
<text x="34.8" y="194.2">GND</text>
<text x="43.7" y="194.2">GND</text>
<text x="48.8" y="195.2">GND</text>
<text x="60.2" y="195.2">GND</text>
<text x="71.6" y="195.2">GND</text>
<text x="83.1" y="195.2">GND</text>
<text x="94.5" y="195.2">GND</text>
<text x="105.9" y="195.2">GND</text>
<text x="117.3" y="195.2">GND</text>
<text x="128.8" y="195.2">GND</text>
<text x="140.2" y="195.2">GND</text>
<text x="151.6" y="195.2">GND</text>
</g>
<g font-size="1.8" fill="#989898">
<text x="131.4" y="22.2">B5819WS</text>
<text x="133.9" y="19.7">D45</text>
<text x="198.5" y="141.8">LM7812_TO220</text>
<text x="204.4" y="139.3">U4</text>
<text x="186.6" y="148.6">C33</text>
<text x="200.9" y="145.6">VI</text>
<text x="206.6" y="149.6" transform="rotate(-90 206.6 149.6)">GND</text>
<text x="207.9" y="145.6">VO</text>
<text x="221" y="148.6">C34</text>
<text x="184.4" y="151.1">220uF</text>
<text x="221" y="151.1">220uF</text>
</g>
<g font-size="1.8" fill="#a1a1a1">
<text x="128.5" y="28.8">40V</text>
<text x="133.2" y="28.8">1A</text>
<text x="136.7" y="28.8">250mW</text>
<text x="186.1" y="153.3">25V</text>
<text x="221.7" y="153.3">25V</text>
</g>
<g font-size="1.8" fill="#0000c2">
<text x="15.3" y="30.3">Battery</text>
<text x="23.1" y="30.3">Input</text>
<text x="54.8" y="58.8">12V-30V</text>
<text x="64.5" y="58.8">to</text>
<text x="67.6" y="58.8">5V</text>
<text x="140" y="59.8">5V</text>
<text x="143.5" y="59.8">(up</text>
<text x="147.8" y="59.8">to</text>
<text x="150.4" y="58">GND</text>
<text x="150.9" y="59.8">15V)</text>
<text x="156.4" y="59.8">to</text>
<text x="159.4" y="59.8">3.3V</text>
<text x="164.7" y="59.8">LDO</text>
<text x="204.9" y="55.7">Capacitor</text>
<text x="215.2" y="55.7">Bank</text>
<text x="220.9" y="55.7">Electrode</text>
<text x="231" y="55.7">Connection</text>
<text x="16.4" y="60">5V</text>
<text x="19.9" y="60">to</text>
<text x="22.9" y="60">30V</text>
<text x="134" y="76.3">To boost</text>
<text x="143.7" y="76.3">capacitor</text>
<text x="153.8" y="76.3">bank</text>
<text x="159.4" y="76.3">voltage</text>
<text x="54.9" y="111.3">Input</text>
<text x="55.6" y="113.4">to</text>
<text x="58.7" y="113.4">manage</text>
<text x="60.8" y="111.3">Power</text>
<text x="67.2" y="113.4">inrush</text>
<text x="67.6" y="111.3">Keying</text>
<text x="55" y="117.5">this</text>
<text x="55.2" y="119.5">duty</text>
<text x="57.7" y="115.4">Best</text>
<text x="59.7" y="117.5">at</text>
<text x="60.3" y="119.5">cycle</text>
<text x="62.7" y="117.5">a</text>
<text x="62.9" y="115.4">to</text>
<text x="65" y="117.5">very</text>
<text x="66" y="115.4">pulse</text>
<text x="66.4" y="119.5">initially</text>
<text x="70" y="117.5">low</text>
<text x="25.1" y="143.9">Chooses</text>
<text x="34.1" y="143.9">which</text>
<text x="40.6" y="143.9">power</text>
<text x="47.3" y="143.9">source</text>
<text x="23" y="145.9">is</text>
<text x="25.9" y="145.9">to</text>
<text x="28.9" y="145.9">be</text>
<text x="32.3" y="145.9">used</text>
<text x="37.9" y="145.9">to</text>
<text x="40.9" y="145.9">switch</text>
<text x="48" y="145.9">the</text>
<text x="52.2" y="145.9">FETs</text>
<text x="19.3" y="155.8">Capacitor</text>
<text x="29.5" y="155.8">Bank</text>
<text x="216.4" y="160.9">GND</text>
<text x="202.3" y="162.9">Only</text>
<text x="207.6" y="162.9">Populate</text>
<text x="217.1" y="162.9">if</text>
<text x="219.6" y="162.9">PWR_IN &gt;</text>
<text x="230.4" y="162.9">12V</text>
</g>
<g font-size="1.8" fill="#a90000">
<text x="55.2" y="37.8">1</text>
<text x="67.9" y="37.8">3</text>
<text x="128.8" y="37.8">3</text>
<text x="141.5" y="37.8">2</text>
<text x="62" y="45.2" transform="rotate(-90 62 45.2)">2</text>
<text x="135.6" y="45.2" transform="rotate(-90 135.6 45.2)">1</text>
<text x="81.8" y="81">3</text>
<text x="89.5" y="81">2</text>
<text x="86.1" y="88.3" transform="rotate(-90 86.1 88.3)">1</text>
<text x="218.2" y="88.3" transform="rotate(-90 218.2 88.3)">4</text>
<text x="211.4" y="91.2">5</text>
<text x="218.2" y="96" transform="rotate(-90 218.2 96)">3</text>
<text x="186" y="101.3">5</text>
<text x="192.8" y="98.5" transform="rotate(-90 192.8 98.5)">4</text>
<text x="79.3" y="106.4">1</text>
<text x="86.1" y="103.6" transform="rotate(-90 86.1 103.6)">3</text>
<text x="173.3" y="107.7">2</text>
<text x="180.1" y="104.8" transform="rotate(-90 180.1 104.8)">6</text>
<text x="192.8" y="106.1" transform="rotate(-90 192.8 106.1)">3</text>
<text x="235.5" y="107.7">1</text>
<text x="242.3" y="104.8" transform="rotate(-90 242.3 104.8)">2</text>
<text x="86.1" y="111.2" transform="rotate(-90 86.1 111.2)">2</text>
<text x="180.1" y="112.5" transform="rotate(-90 180.1 112.5)">1</text>
<text x="242.3" y="112.5" transform="rotate(-90 242.3 112.5)">3</text>
<text x="192.8" y="117.5" transform="rotate(-90 192.8 117.5)">6</text>
<text x="186" y="120.4">2</text>
<text x="192.8" y="125.2" transform="rotate(-90 192.8 125.2)">1</text>
<text x="31" y="133.1">1</text>
<text x="35.3" y="136.6" transform="rotate(-90 35.3 136.6)">2</text>
<text x="38.7" y="133.1">3</text>
</g>
<g font-size="1.8" fill="#840084">
<text x="91.2" y="47.1">40V</text>
<text x="95.8" y="45.3">D44</text>
<text x="95.9" y="47.1">1A</text>
<text x="99.3" y="47.1">250mW</text>
<text x="113.7" y="46.6">25V</text>
<text x="145.5" y="46.6">25V</text>
<text x="79.4" y="76.8">30V</text>
<text x="84" y="76.8">70A</text>
<text x="232.4" y="79.9">3A</text>
<text x="249.6" y="78.3">100V</text>
<text x="255.5" y="78.3">5A</text>
<text x="259" y="78.3">0.85V</text>
<text x="35" y="94.8">25V</text>
<text x="70.5" y="90.8">12V</text>
<text x="75.2" y="90.8">500mW</text>
<text x="121.3" y="94.8">25V</text>
<text x="132.8" y="94.8">25V</text>
<text x="35" y="110.1">25V</text>
<text x="245.1" y="112.9">55V</text>
<text x="249.8" y="112.9">17A</text>
<text x="121.3" y="117.7">25V</text>
<text x="132.8" y="117.7">25V</text>
<text x="53.5" y="160.4">50V</text>
<text x="64.9" y="160.4">50V</text>
<text x="76.4" y="160.4">50V</text>
<text x="87.8" y="160.4">50V</text>
<text x="99.2" y="160.4">50V</text>
<text x="110.7" y="160.4">50V</text>
<text x="122.1" y="160.4">50V</text>
<text x="133.5" y="160.4">50V</text>
<text x="145" y="160.4">50V</text>
<text x="156.4" y="160.4">50V</text>
<text x="53.5" y="183.2">50V</text>
<text x="64.9" y="183.2">50V</text>
<text x="76.4" y="183.2">50V</text>
<text x="87.8" y="183.2">50V</text>
<text x="99.2" y="183.2">50V</text>
<text x="110.7" y="183.2">50V</text>
<text x="122.1" y="183.2">50V</text>
<text x="133.5" y="183.2">50V</text>
<text x="145" y="183.2">50V</text>
<text x="156.4" y="183.2">50V</text>
<text x="28.9" y="188.6">50V</text>
</g>
<g font-size="1.8" fill="#aaa">
<text x="198.7" y="144.5">1</text>
<text x="211.4" y="144.5">3</text>
<text x="205.5" y="151.8" transform="rotate(-90 205.5 151.8)">2</text>
</g>
<g font-size="1.4" fill="#006464">
<text x="220.9" y="93.4">IMZ1A</text>
<text x="195.5" y="103.6">IMZ1A</text>
<text x="182.8" y="109.9">IMZ1A</text>
<text x="195.5" y="122.6">IMZ1A</text>
</g>
<g font-size="1" fill="#840084">
<text x="213.7" y="116.7">12V</text>
<text x="216.4" y="116.7">500mW</text>
</g>
<text font-size="1" fill="#006464" x="215.2" y="114.9">MM1Z12</text>
</svg>
